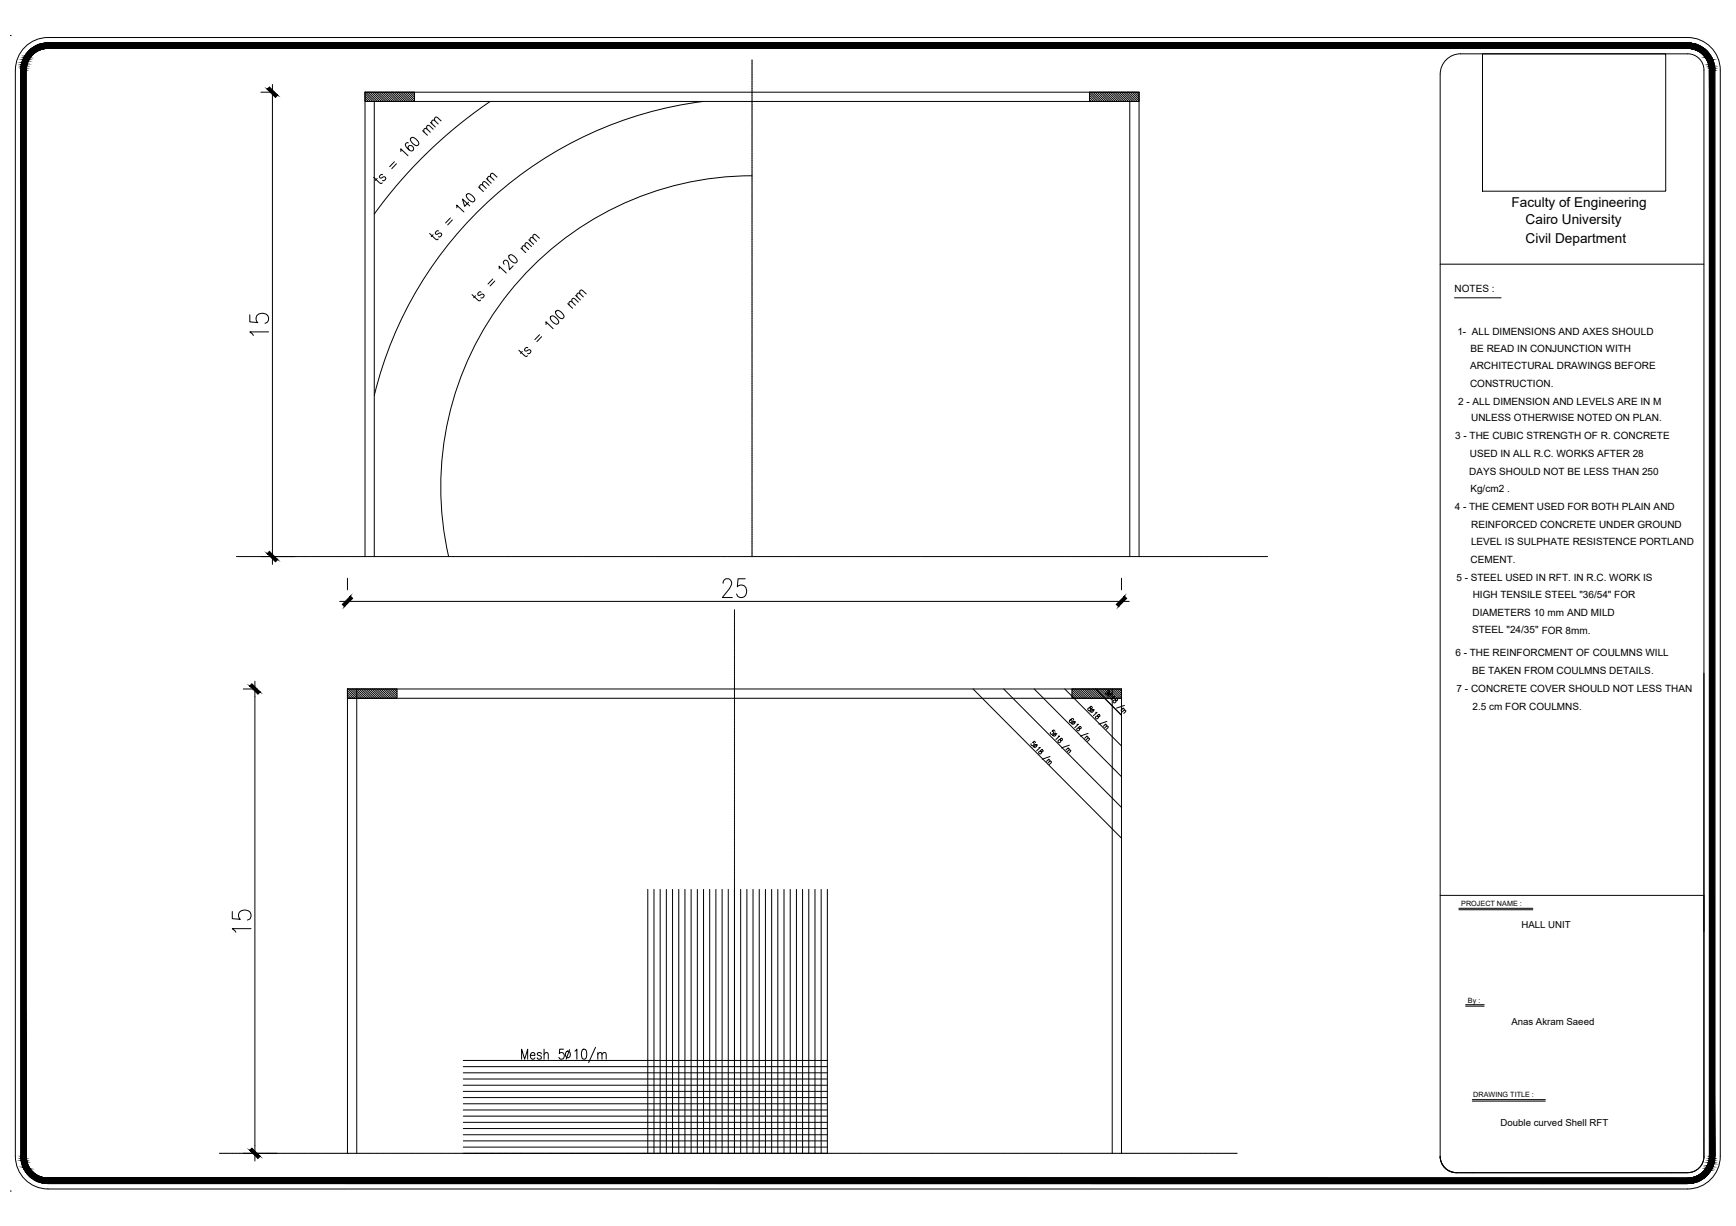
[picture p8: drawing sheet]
<svg xmlns="http://www.w3.org/2000/svg" width="841mm" height="594mm" viewBox="0 0 841 594" stroke-linecap="round" stroke-linejoin="round" font-family="sans-serif">
<!-- layer: 0 -->
<g fill="none" stroke="#000" stroke-width=".48">
<path d="M126 45h7M132 41v232M180 49h369M181 49v221M209 59l2 3M209 60v-1l1-1 2 2M211 58v-1l3 2M237 49a227 227 0 0 0-56 55M341 49a188 188 0 0 0-160 143M547 49v221M191 78l-2 3M192 79l-2 3"/>
<path d="M194 73v-1l4 3M198 69h-1a2.8 2.8 0 0 0 3 4 1.4 1.4 0 0 0 0-2 1.4 1.4 0 0 0-2 1v1M199 67a2.9 2.9 0 0 1 3 3 2.9 2.9 0 0 1-3-3zM205 63l2 3M205 64v-1l1-1 2 2M207 62v-1h1l2 2M181 86l3 3h1M183 86l-1 1M185 85h-1v1h2h1v1h-2M226 94a2.9 2.9 0 0 1 4 4 2.9 2.9 0 0 1-4-4zM227 98l-2 2-1-4 4 4M232 91l2 2"/>
<path d="M233 91l-1-1 1-1 3 2M234 90v-2h1l2 2M236 87l2 2M236 87v-1l1-1 2 2M238 86v-2l3 2M364 85a151 151 0 0 0-147 185M208 113l3 3h1M210 114l-1 1M212 112h-1v1h2l1 1-1 1h-1M218 106l-2 2M219 107l-2 2M221 101v-2l4 4"/>
<path d="M254 119v-1h1l2 1M256 116l3 2M257 117v-2h1l2 2M258 115v-1h1l2 1M239 135l-3 3M240 136l-3 3M242 130v-1l3 3M244 128v-1v-1l2 1 1 4 2-2M247 124a2.9 2.9 0 0 1 3 3 2.9 2.9 0 0 1-3-3zM252 120l3 2M253 121v-1l1-1 2 2M229 143l3 2h1"/>
<path d="M230 143l-1 1M233 142h-1v1l2-1 1 1-1 1h-1M265 157l-1-1 4 3M267 153a2.9 2.9 0 0 1 3 4 2.9 2.9 0 0 1-3-4zM270 151a2.9 2.9 0 0 1 3 3 2.9 2.9 0 0 1-3-3zM275 147l2 2M276 148v-2l3 2M277 146v-1l1-1 2 2M279 143l2 2M280 144v-2l3 2M281 142v-1l1-1 2 2M251 170l3 2h2"/>
<path d="M253 170l-1 1M256 169h-1l-1 1h1h2v1h-1M261 162l-2 3M262 163l-2 3M126 270h17M177 270v-225h375v225M165 291h382M168 280v6M543 280v6M118 334h7M123 330v233M168 338h375"/>
<path d="M173 334v225M471 334l72 72M486 334l57 57M501 334l42 42M516 334l27 27M531 334l12 13M537 336a.7 .7 0 0 1 0-1 .7 .7 0 0 1 1 0l-2 2v-1M539 336l-3 1M539 334v225M539 340l2-1v-1l-1 1a.8 .8 0 0 1 1 1 .8 .8 0 0 1-1 1 .8 .8 0 0 1-1-1zM539 337h1l-2 2M502 360l-1-1-1 1a.7 .7 0 0 1 1 1 .7 .7 0 0 1-1 0 .7 .7 0 0 1 0-1"/>
<path d="M511 354h-1a.7 .7 0 0 1 0 1 .7 .7 0 0 1 0 1 .7 .7 0 0 1-1-1M512 355l-2 1M513 359l2-1h-1a.8 .8 0 0 1 0 1 .8 .8 0 0 1-1 1 .8 .8 0 0 1 0-1zM513 357l-1 1M520 349v-1a1.1 1.1 0 0 0-1 1 1.1 1.1 0 0 0 0 1v-1h-1M521 350l-2 1M522 353h2l-1-1v1a.8 .8 0 0 1 0 1 .8 .8 0 0 1-1 0 .8 .8 0 0 1 0-1zM522 351l-1 2M526 357h1l-1 1M527 357l-2 1M527 358h1l-1 1M527 343h2v-1a.8 .8 0 0 0-1 1 .8 .8 0 0 0 0 1 .7 .7 0 0 1-1 0 .7 .7 0 0 1 0-1z"/>
<path d="M527 355l-4 2M530 344l-2 1M531 347h2v-1a.8 .8 0 0 0-1 1 .8 .8 0 0 0 0 1 .7 .7 0 0 1-1 0 .7 .7 0 0 1 0-1zM531 345l-1 2M535 351l1 1-1 1M536 351l-1 1M536 352h1l-1 1M536 350l-4 1M544 343l1 1-1 1M544 343l-1 1M545 344v1l-1 1M545 342l-4 1"/>
<path d="M503 361l-3 1M503 364h2v-1a.8 .8 0 0 0-1 1 .8 .8 0 0 0 1 1 .7 .7 0 0 1-1 0 .7 .7 0 0 1-1-1zM503 362h1l-2 2M508 368l1 1-1 1M508 368l-1 1M509 369l-1 1M509 367l-4 1M517 363h1l-1 1M518 362l-2 1M518 363l1 1-1 1M518 361l-4 1M314 431v128"/>
<path d="M317 431v128M320 431v128M323 431v128M326 431v128M329 431v128M332 431v128M335 431v128M338 431v128M341 431v128M344 431v128M347 431v128M350 431v128"/>
<path d="M353 431v128M356 431v128M359 431v128M362 431v128M365 431v128M368 431v128M371 431v128M374 431v128M377 431v128M380 431v128M383 431v128M386 431v128"/>
<path d="M389 431v128M392 431v128M395 431v128M398 431v128M401 431v128h-177M224 514h177M224 517h177M224 520h177M253 513v-5l1 5 2-5v5M257 511h2v-1a1.4 1.4 0 0 0-2 2 1.4 1.4 0 0 0 2 1M262 511v-1l-2 1 2 1v1h-1h-1M264 511l1-1 1 3"/>
<path d="M264 508v5M273 508h-2v2a1.4 1.4 0 0 1 2 1 1.4 1.4 0 0 1 0 2 1.4 1.4 0 0 1-2-1M276 509l-2 4M279 509v-1v5M282 509l1-1a2.7 2.7 0 0 1 0 5l-1-2zM289 507l-4 8M290 511l1-1 1 3M290 510v3M292 511l1-1 1 3M224 523h177M224 526h177M224 529h177"/>
<path d="M224 532h177M224 535h177M224 538h177M118 559h16M168 559v-225h375v225M224 541h177M224 544h177M224 547h177M224 550h177M224 553h177M224 556h177"/>
<circle cx="538" cy="337" r=".7"/>
<circle cx="511" cy="356" r=".7"/>
<circle cx="520" cy="350" r=".7"/>
<circle cx="529" cy="344" r=".7"/>
<circle cx="502" cy="361" r=".7"/>
<circle cx="275" cy="511" r="1.5"/>
</g>
<!-- layer: Axis -->
<path d="M364 29v241M115 270h499M356 295v264M106 559h493" fill="none" stroke="#000" stroke-width=".48"/>
<!-- layer: 0 -->
<g fill="#000" stroke="#000" stroke-width=".48">
<path d="M131 42l-2 1 6 3zM129 43l6 3-2 1z"/>
<path d="M129 268l4 4 2-1zM129 268l2-1 4 4z"/>
<path d="M166 293l1 1 3-5zM170 289l1 1-4 4z"/>
<path d="M545 289l-3 5 4-4zM545 289l-3 5-1-1z"/>
<path d="M122 331l-1 1 5 3zM121 332l5 3-1 1z"/>
<path d="M121 557l4 4 1-1zM121 557l1-1 4 4z"/>
</g>
<!-- layer: Columns -->
<g fill="none" stroke="#000" stroke-width=".48">
<path d="M177 45h24v4h-24zM177 49h.1M177 48l1 1M177 46l3 3M177 45l4 4M177 45l5 4M178 45l5 4M179 45l5 4M180 45l5 4M181 45l5 4M182 45l5 4M184 45l4 4"/>
<path d="M185 45l4 4M186 45l4 4M187 45l4 4M188 45l4 4M189 45l4 4M190 45l4 4M191 45l4 4M192 45l5 4M193 45l5 4M194 45l5 4M195 45l5 4M196 45l5 4"/>
<path d="M197 45l4 3M198 45l3 2M199 45l2 1M200 45h1M528 45h24v4h-24zM528 48l1 1M528 47l2 2M528 46l3 3M528 45l4 4M528 45l5 4M529 45l5 4M531 45l4 4"/>
<path d="M532 45l4 4M533 45l4 4M534 45l4 4M535 45l4 4M536 45l4 4M537 45l4 4M538 45l4 4M539 45l5 4M540 45l5 4M541 45l5 4M542 45l5 4M543 45l5 4"/>
<path d="M544 45l5 4M545 45l5 4M546 45l5 4M548 45l4 4M549 45l3 3M550 45l2 2M551 45l1 1M552 45h.1M168 334h24v4h-24zM168 338h1M168 337l2 1M168 336l3 2"/>
<path d="M168 335l4 3M169 334l4 4M170 334l4 4M171 334l4 4M172 334l4 4M173 334l4 4M174 334l4 4M175 334l5 4M176 334l5 4M177 334l5 4M178 334l5 4M179 334l5 4"/>
<path d="M180 334l5 4M181 334l5 4M182 334l5 4M184 334l4 4M185 334l4 4M186 334l4 4M187 334l4 4M188 334l4 4M189 334l3 3M190 334l2 2M191 334l1 1M192 334h.1"/>
<path d="M519 334h24v4h-24zM519 337l1 1M519 336l2 2M519 335l3 3M519 334l4 4M520 334l4 4M521 334l4 4M522 334l5 4M523 334l5 4M524 334l5 4M525 334l5 4M526 334l5 4"/>
<path d="M527 334l5 4M528 334l5 4M529 334l5 4M531 334l4 4M532 334l4 4M533 334l4 4M534 334l4 4M535 334l4 4M536 334l4 4M537 334l4 4M538 334l4 4M539 334l4 4"/>
<path d="M540 334l3 3M541 334l2 2M542 334l1 1M543 334h.1"/>
</g>
<!-- layer: h-col -->
<g fill="none" stroke="#000" stroke-width=".48">
<path d="M12 23a16 16 0 0 1 11-5h795a16 16 0 0 1 15 16v526a16 16 0 0 1-15 16h-795a16 16 0 0 1-16-16v-526a16 16 0 0 1 5-11zM14 24l5-3h4h795a13 13 0 0 1 13 13v526a13 13 0 0 1-13 14h-795a13 13 0 0 1-13-14v-526a13 13 0 0 1 4-10zM15 27l4-3 4-1h795a11 11 0 0 1 10 11v526a11 11 0 0 1-10 11h-795a11 11 0 0 1-10-11v-526v-4zM825 34v526M826 34a8 8 0 0 0-8-8h-110a10 10 0 0 0-10 10v524a8 8 0 0 0 8 8h112a8 8 0 0 0 8-8M698 128h127M705 144h22M698 434h127M707 440h36M707 441h36M710 487h9M710 488h9"/>
<path d="M713 533h36M713 534h36"/>
</g>
<!-- layer: outer frame -->
<path d="M825 552v8M706 568h112" fill="none" stroke="#000" stroke-width=".48"/>
<!-- layer: h-col -->
<g fill="#000" stroke="#000" stroke-width=".48">
<path d="M10 34l3 526v-526zM10 34l3 526h-3z"/>
<path d="M10 33l3 1v-1zM10 33l3 1h-3z"/>
<path d="M10 33h3zM10 33h3z"/>
<path d="M10 32l3 1v-1zM10 32l3 1h-3z"/>
<path d="M10 32h3zM10 32h3z"/>
<path d="M10 31l3 1v-1zM10 31l3 1h-3z"/>
<path d="M10 31h3zM10 31h3z"/>
<path d="M11 30l2 1v-1zM11 30l2 1h-3z"/>
<path d="M11 30h2h1zM11 30h2h-2z"/>
<path d="M11 30h3zM11 30h3h-3z"/>
<path d="M11 29l3 1v-1zM11 29l3 1h-3z"/>
<path d="M11 29h3zM11 29h3z"/>
<path d="M12 28l2 1 1-1zM12 28l2 1h-3z"/>
<path d="M12 28h3zM12 28h3z"/>
<path d="M12 27l3 1v-1zM12 27l3 1h-3z"/>
<path d="M12 27h3zM12 27h3z"/>
<path d="M12 27h3h1zM12 27h3h-3z"/>
<path d="M13 26h3zM13 26l3 1z"/>
<path d="M13 26h3zM13 26h3h-3z"/>
<path d="M13 25l3 1 1-1zM13 25l3 1h-3z"/>
<path d="M13 25h4zM13 25h4z"/>
<path d="M14 25h3h1zM14 25h3h-4z"/>
<path d="M14 25h4zM14 25h4z"/>
<path d="M14 24h5zM14 25h4z"/>
<path d="M15 24h5zM14 24h5z"/>
<path d="M15 24h5zM15 24h5z"/>
<path d="M15 24h6zM15 24h5z"/>
<path d="M15 24h6zM15 24h6z"/>
<path d="M15 23h7zM15 24h6z"/>
<path d="M15 23h8zM15 23h7z"/>
<path d="M23 21h796zM22 21h797z"/>
<path d="M22 21h798zM21 21h799z"/>
<path d="M21 21h800zM20 21h801z"/>
<path d="M20 21h802zM19 21h803z"/>
<path d="M19 21l804 1zM18 22h805z"/>
<path d="M18 22h806h-1zM17 22h1h806z"/>
<path d="M17 22l807 1v-1zM16 23l1-1 807 1z"/>
<path d="M16 23h809h-1zM16 23h809z"/>
<path d="M16 23h809zM15 23h810z"/>
<path d="M818 23h8zM818 23h8z"/>
<path d="M819 23l7 1zM819 23l7 1z"/>
<path d="M819 24h7zM819 24h7z"/>
<path d="M820 24h6zM820 24h6z"/>
<path d="M821 24h5zM821 24h5z"/>
<path d="M821 24h6zM821 24h6z"/>
<path d="M822 24l5 1zM822 24l5 1z"/>
<path d="M823 25h4zM823 25h4z"/>
<path d="M823 25h5h-1zM823 25h5h-4z"/>
<path d="M824 25h4zM824 25h4z"/>
<path d="M824 25l4 1v-1zM824 25l4 1h-4z"/>
<path d="M824 26h4zM824 26h4z"/>
<path d="M825 26l3 1zM825 26l3 1z"/>
<path d="M825 27h4h-1zM825 27h4h-3z"/>
<path d="M826 27h3zM826 27h3z"/>
<path d="M826 27l3 1v-1zM826 27l3 1h-3z"/>
<path d="M826 28h3zM826 28h3z"/>
<path d="M826 28l4 1-1-1zM826 28l4 1h-3z"/>
<path d="M827 29h3zM827 29h3z"/>
<path d="M827 29l3 1v-1zM827 29l3 1h-3z"/>
<path d="M827 30h3zM827 30h3z"/>
<path d="M827 30h3zM827 30h3h-3z"/>
<path d="M827 30l3 1v-1zM827 30l3 1h-2z"/>
<path d="M828 31h2zM828 31h2z"/>
<path d="M828 31l3 1-1-1zM828 31l3 1h-3z"/>
<path d="M828 32h3zM828 32h3z"/>
<path d="M828 32l3 1v-1zM828 32l3 1h-3z"/>
<path d="M828 33h3zM828 33h3z"/>
<path d="M828 33l3 1v-1zM828 33l3 1h-3z"/>
<path d="M828 34l3 526v-526zM828 34l3 526h-3z"/>
<path d="M10 560l3 1v-1zM10 560l3 1h-3z"/>
<path d="M10 561h3zM10 561h3z"/>
<path d="M10 561l3 1v-1zM10 561l3 1h-3z"/>
<path d="M10 562h3zM10 562h3z"/>
<path d="M10 562l3 1v-1zM10 562l3 1h-3z"/>
<path d="M10 563h3zM10 563h3z"/>
<path d="M10 563l3 1v-1zM10 563l3 1h-2z"/>
<path d="M11 564h3h-1zM11 564h3h-3z"/>
<path d="M11 564l3 1zM11 564l3 1z"/>
<path d="M11 565h3zM11 565h3h-3z"/>
<path d="M11 565l3 1zM11 565l3 1z"/>
<path d="M11 566h4h-1zM11 566h4h-3z"/>
<path d="M12 566h3zM12 566h3z"/>
<path d="M12 566l3 1v-1zM12 566l3 1h-3z"/>
<path d="M12 567h3zM12 567h3z"/>
<path d="M12 567l4 1-1-1zM12 567l4 1h-4z"/>
<path d="M12 568h4zM12 568h4z"/>
<path d="M13 568h3zM13 568h3z"/>
<path d="M13 568l4 1zM13 568l4 1h-4z"/>
<path d="M13 569h4zM13 569h4z"/>
<path d="M13 569h5h-1zM13 569h5h-4z"/>
<path d="M14 569l4 1zM14 569l4 1z"/>
<path d="M14 570h5zM14 570h5z"/>
<path d="M14 570h6zM14 570h6z"/>
<path d="M15 570h5zM15 570h5z"/>
<path d="M15 570l6 1zM15 570l6 1z"/>
<path d="M15 571h6zM15 571h6z"/>
<path d="M15 571h7zM15 571h7z"/>
<path d="M15 571h8zM15 571h8z"/>
<path d="M22 573h797zM22 573l796 1z"/>
<path d="M21 573h799zM21 573h798z"/>
<path d="M20 573h801zM20 573h800z"/>
<path d="M19 573h803zM19 573h802z"/>
<path d="M18 573h805zM18 573h804z"/>
<path d="M17 572l806 1 1-1zM17 572l806 1h-805z"/>
<path d="M16 572h808zM16 572h808h-807z"/>
<path d="M16 571l808 1 1-1zM16 571l808 1h-808z"/>
<path d="M15 571h810zM15 571h810z"/>
<path d="M819 571h7zM818 571h7z"/>
<path d="M819 571h7zM819 571h7z"/>
<path d="M820 571h6zM819 571h7z"/>
<path d="M821 570h5zM820 571h6z"/>
<path d="M821 570h5zM821 570h5z"/>
<path d="M822 570h5zM821 570h5z"/>
<path d="M823 570h4zM822 570h5z"/>
<path d="M823 569h4zM823 570h4z"/>
<path d="M824 569h3h1zM823 569h1h3z"/>
<path d="M824 569h4zM824 569h4z"/>
<path d="M824 568l4 1v-1zM824 569v-1l4 1z"/>
<path d="M825 568h3zM824 568h4z"/>
<path d="M825 568h3zM825 568h3z"/>
<path d="M826 567l2 1 1-1zM826 567l2 1h-3z"/>
<path d="M826 567h3zM826 567h3z"/>
<path d="M826 566l3 1v-1zM826 566l3 1h-3z"/>
<path d="M826 566h3zM826 566h3z"/>
<path d="M827 566h2h1zM827 566h2h-3z"/>
<path d="M827 565h3zM827 565l3 1z"/>
<path d="M827 565h3zM827 565h3h-3z"/>
<path d="M827 564l3 1v-1zM827 564l3 1h-3z"/>
<path d="M827 564h3zM827 564h3h-3z"/>
<path d="M828 563l2 1v-1zM828 563l2 1h-3z"/>
<path d="M828 563h2zM828 563h2z"/>
<path d="M828 562l2 1 1-1zM828 562l2 1h-2z"/>
<path d="M828 562h3zM828 562h3z"/>
<path d="M828 561h3zM828 561h3z"/>
<path d="M828 561l3 1v-1zM828 561l3 1h-3z"/>
<path d="M828 560l3 1v-1zM828 560l3 1h-3z"/>
</g>
<!-- layer: Text -->
<path d="M5 17h.1M5 577h.1" fill="none" stroke="#000" stroke-width=".48"/>
<!-- layer: Slab -->
<path d="M718 26h89v67h-89z" fill="none" stroke="#000" stroke-width=".48"/>
<g font-size="14.1">
<text x="349" y="291">25</text>
<text x="122" y="453" transform="rotate(-90 122 453)">15</text>
</g>
<text font-size="13.7" x="131" y="164" transform="rotate(-90 131 164)">15</text>
<g font-size="6.6">
<text x="732" y="100">Faculty of Engineering</text>
<text x="739" y="108">Cairo University</text>
<text x="739" y="118">Civil Department</text>
</g>
<g font-size="4.8">
<text x="705" y="141">NOTES :</text>
<text x="706" y="162">1- ALL DIMENSIONS AND AXES SHOULD</text>
<text x="712" y="171">BE READ IN CONJUNCTION WITH</text>
<text x="712" y="179">ARCHITECTURAL DRAWINGS BEFORE</text>
<text x="712" y="188">CONSTRUCTION.</text>
<text x="706" y="196">2 - ALL DIMENSION AND LEVELS ARE IN M</text>
<text x="713" y="204">UNLESS OTHERWISE NOTED ON PLAN.</text>
<text x="705" y="213">3 - THE CUBIC STRENGTH OF R. CONCRETE</text>
<text x="712" y="221">USED IN ALL R.C. WORKS AFTER 28</text>
<text x="712" y="230">DAYS SHOULD NOT BE LESS THAN 250</text>
<text x="712" y="239">Kg/cm2 .</text>
<text x="705" y="247">4 - THE CEMENT USED FOR BOTH PLAIN AND</text>
<text x="713" y="256">REINFORCED CONCRETE UNDER GROUND</text>
<text x="713" y="264">LEVEL IS SULPHATE RESISTENCE PORTLAND</text>
<text x="712" y="273">CEMENT.</text>
<text x="706" y="281">5 - STEEL USED IN RFT. IN R.C. WORK IS</text>
<text x="713" y="290">HIGH TENSILE STEEL &quot;36/54&quot; FOR</text>
<text x="713" y="299">DIAMETERS 10 mm AND MILD</text>
<text x="713" y="307">STEEL &quot;24/35&quot; FOR 8mm.</text>
<text x="705" y="318">6 - THE REINFORCMENT OF COULMNS WILL</text>
<text x="713" y="327">BE TAKEN FROM COULMNS DETAILS.</text>
<text x="706" y="335">7 - CONCRETE COVER SHOULD NOT LESS THAN</text>
<text x="713" y="344">2.5 cm FOR COULMNS.</text>
</g>
<g font-size="4.7">
<text x="737" y="450">HALL UNIT</text>
<text x="732" y="497">Anas Akram Saeed</text>
<text x="727" y="546">Double curved Shell RFT</text>
</g>
<g font-size="3.5">
<text x="708" y="439">PROJECT NAME :</text>
<text x="711" y="486">By :</text>
<text x="714" y="531">DRAWING TITLE :</text>
</g>
</svg>
